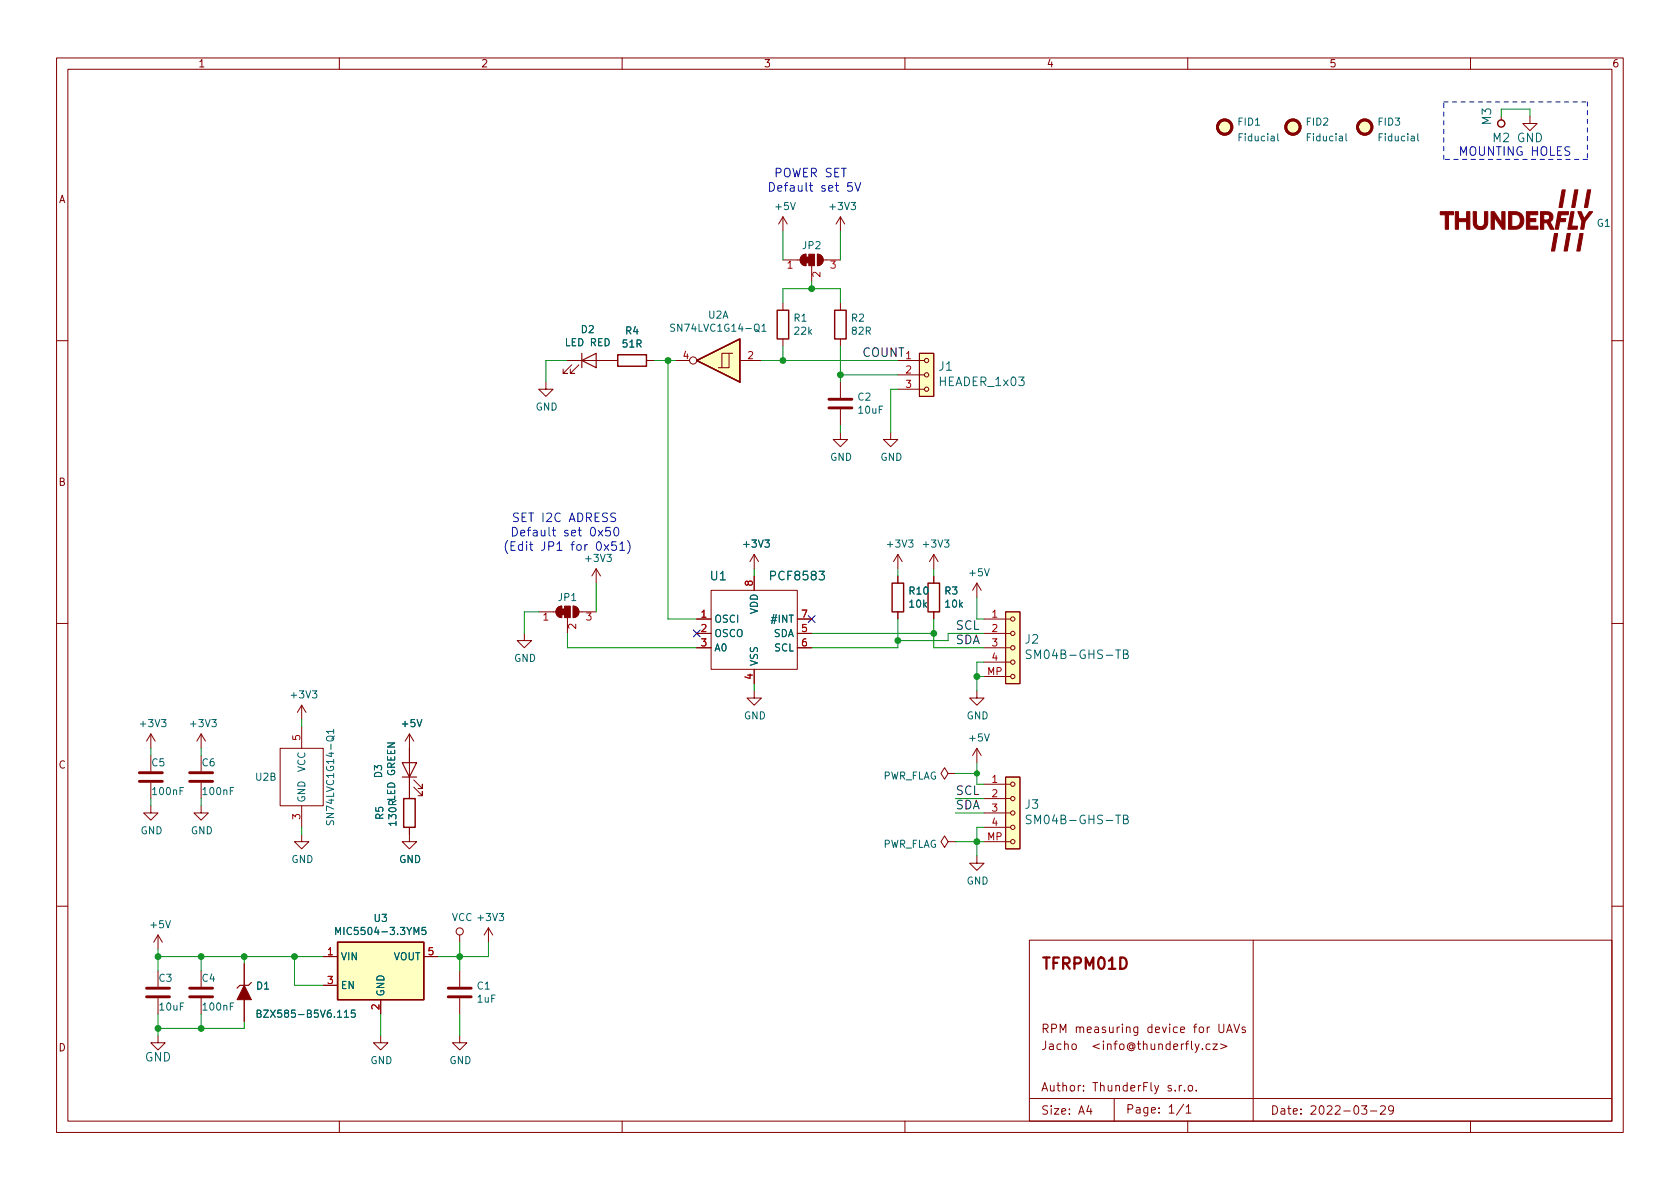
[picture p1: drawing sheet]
<svg xmlns="http://www.w3.org/2000/svg" width="297mm" height="210mm" viewBox="0 0 297 210" stroke-linecap="round" stroke-linejoin="round" font-family="sans-serif">
<g fill="none" stroke="#840000" stroke-width=".18">
<path d="M10 10.2h277v190.1h-277zM12 12.2h273v186.1h-273zM60 10.2v2M110 10.2v2M160 10.2v2M210 10.2v2M260 10.2v2M138.4 38.3l-.7 1.3M138.4 38.3v2.6M138.4 38.3l.8 1.3M148.6 38.3v2.6M148.6 38.3l-.8 1.3"/>
<path d="M148.6 38.3l.8 1.3M265.4 20.6v.6M270.5 20.6v1.2h1.3l-1.3 1.3-1.3-1.3h1.3M138.4 53.6v1.3M138.4 59.9v1.3M138.4 46h3.1M141.8 45.3l.7-.3v2a1.02 1.02 0 0 1-.9-.6 1.02 1.02 0 0 1 .2-1.1zM143.5 47v2.8M144.5 45a1.02 1.02 0 0 1 1 1 1.02 1.02 0 0 1-1 1zM145.5 46h3.1M148.6 53.6v1.3M148.6 59.9v1.3"/>
<path d="M10 60.2h2M96.5 67.6v1.2h1.3l-1.3 1.3-1.3-1.3h1.3M100.3 63.7h8.9M101.1 64.5l-1.5 1.5h.7h-.7v-.7M102.4 64.5l-1.6 1.5h.8h-.8v-.7M114.3 63.7h1.3M119.4 63.7h2.5M128.9 62.5v2.5h-1.3M129.5 62.5h-1.9v2.5h-.6M130.8 63.7h3.8M148.6 76.4v1.3h1.3l-1.3 1.3-1.3-1.3h1.3M148.6 67.6v2.8"/>
<path d="M148.6 72.4v2.8M157.5 76.4v1.3h1.2l-1.2 1.3-1.3-1.3h1.3M158.7 68.8h4.7M158.7 66.3h4.7M158.7 63.7h4.7M162.6 62.5h2.5v7.6h-2.5zM285 60.2h2M133.3 98v2.6M133.3 98l-.7 1.3M133.3 98l.8 1.3M158.7 98v2.6M158.7 98l-.7 1.3"/>
<path d="M158.7 98l.8 1.3M165.1 98l-.8 1.3M165.1 98v2.6M165.1 98l.8 1.3M10 110.2h2M92.7 112v1.3h1.3l-1.3 1.2-1.3-1.2h1.3M95.2 108.2h3.1M98.6 107.5l.7-.3v2a1.02 1.02 0 0 1-.9-.6 1.02 1.02 0 0 1 .2-1.1zM100.3 109.2v2.8M101.3 107.2a1.02 1.02 0 0 1 1.1 1 1.02 1.02 0 0 1-1.1 1zM102.4 108.2h3M105.4 100.6l-.8 1.2"/>
<path d="M105.4 100.6v2.5M105.4 100.6l.8 1.2M123.2 109.5h2.5M123.2 112h2.5M123.2 114.5h2.5M125.7 104.4h15.3v14h-15.3zM133.3 101.8v2.6M133.3 118.4v2.5M141 109.5h2.5M141 112h2.5M141 114.5h2.5M158.7 101.8v1.3"/>
<path d="M158.7 108.2v1.3M165.1 101.8v1.3M165.1 108.2v1.3M172.7 103.1v2.6M172.7 103.1l-.7 1.3M172.7 103.1l.8 1.3M174 109.5h4.7M174 112h4.7M174 114.5h4.7M174 119.6h4.7M174 117.1h4.7M177.8 108.2h2.5v12.7h-2.5z"/>
<path d="M285 110.2h2M26.7 129.8v2.5M26.7 133.6v2.8M26.7 138.4v2.8M26.7 129.8l-.8 1.3M26.7 129.8l.7 1.3M35.6 129.8l-.8 1.3M35.6 129.8v2.5M35.6 133.6v2.8M35.6 138.4v2.8M35.6 129.8l.7 1.3M49.5 132.3h7.6v10.2h-7.6z"/>
<path d="M53.3 124.7l-.7 1.3M53.3 124.7v2.5M53.3 128.5v3.8M53.3 124.7l.8 1.3M72.4 129.8v11.4M72.4 129.8l-.8 1.3M72.4 129.8l.8 1.3M73.2 139.2l1.5 1.5v-.8v.8h-.8M73.2 137.9l1.5 1.5v-.7v.7h-.8M133.3 122.2v1.2h1.3l-1.3 1.3-1.2-1.3h1.2M167.6 136.8l-.6-1-.6 1 .6 1 .6-1h1.3M168.9 136.8h.1"/>
<path d="M172.7 122.2v1.2h1.3l-1.3 1.3-1.3-1.3h1.3M172.7 132.3l-.7 1.3M172.7 132.3v2.6M172.7 132.3l.8 1.3M174 138.7h4.7M177.8 137.4h2.5v12.7h-2.5zM26.7 142.5v1.3h1.2l-1.2 1.2-1.3-1.2h1.3M35.6 142.5v1.3h1.2l-1.2 1.2-1.3-1.2h1.3M53.3 147.6v1.2h1.3l-1.3 1.3-1.2-1.3h1.2M53.3 142.5v3.8M72.4 146.3v2.5h1.3l-1.3 1.3-1.3-1.3h1.3M167.6 148.8l-.6-1-.6 1 .6 1.1 .6-1.1h1.3"/>
<path d="M168.9 148.8h.1M172.7 151.4v1.2h1.3l-1.3 1.3-1.3-1.3h1.3M174 148.8h4.7M174 146.3h4.7M174 143.8h4.7M174 141.2h4.7M10 160.2h2M27.9 165.3l-.7 1.3M27.9 165.3v2.6M27.9 171.7v2.8M27.9 176.5v2.8M27.9 165.3l.8 1.3"/>
<path d="M35.6 171.7v2.8M35.6 176.5v2.8M43.2 170.4v3.8M43.2 176.8v3.8M57.1 169.2h2.6M57.1 174.2h2.6M67.3 176.8v2.5M74.9 169.2h2.6M81.3 165.3v1.3M81.3 171.7v2.8M81.3 176.5v2.8M86.4 164.1l-.8 1.2"/>
<path d="M86.4 164.1v2.5M86.4 164.1l.7 1.2M182 166.3h103v32h-103zM221.6 166.3v32M285 160.2h2M27.9 183.1v1.3h1.3l-1.3 1.3-1.2-1.3h1.2M60 198.3v2M67.3 183.1v1.3h1.3l-1.3 1.3-1.3-1.3h1.3M81.3 183.1v1.3h1.2l-1.2 1.3-1.3-1.3h1.3M110 198.3v2M160 198.3v2M182 194.3h103"/>
<path d="M189.6 184.7l.2-.1 .4 .1 .1 .6-.1 .2-.4 .1-.2-.1zM191.6 192.8v.1M191.6 192v.1M197 194.3v4M201.2 181.6v1.2l-.3 .3-.4-.1M201.2 181.7l-.5-.1-.2 .3v.4l.1 .2h.6M204.1 191.9l.4 1M204.9 191.9l-.5 1.4-.3 .1M209.7 195.8l.4-.5v1.5M209.7 196.8h.9M210 198.3v2M214 184.7l-.5-.1-.3 .3v.4l.2 .2h.6"/>
<path d="M214.5 184.6h.7l-.7 1h.7M215.8 184.6l1.2 .4-1.2 .5M242.3 196.5h1.2M244.1 195.7l.6-.2 .2 .2 .1 .3-1 1h1M246.4 196.2l-.3 .3h-.3l-.3-.3 .2-.6 .4-.1 .2 .2a.99 .99 0 0 1-.3 1.3h-.3M260 198.3v2"/>
<circle cx="122.6" cy="63.7" r=".63"/>
<circle cx="163.8" cy="66.3" r=".38"/>
<circle cx="163.8" cy="68.8" r=".38"/>
<circle cx="163.8" cy="63.7" r=".38"/>
<circle cx="179.1" cy="117.1" r=".38"/>
<circle cx="179.1" cy="109.5" r=".38"/>
<circle cx="179.1" cy="119.6" r=".38"/>
<circle cx="179.1" cy="114.5" r=".38"/>
<circle cx="179.1" cy="112" r=".38"/>
<circle cx="179.1" cy="138.7" r=".38"/>
<circle cx="179.1" cy="141.2" r=".38"/>
<circle cx="179.1" cy="148.8" r=".38"/>
<circle cx="179.1" cy="146.3" r=".38"/>
<circle cx="179.1" cy="143.8" r=".38"/>
<circle cx="81.3" cy="164.7" r=".63"/>
</g>
<g fill="none" stroke="#006464" stroke-width=".18">
<path d="M139.8 35.8l.4 1.3 .4-1.3M150.5 35.8h.8l-.5 .5 .4 .1v.5l-.2 .2-.5-.2M224.8 24.1h.4l.1 .8M225.3 24.4h-.4l-.2 .2 .2 .3h.4M225.9 23.6v1.1l.2 .2M236.8 24.1h.5l.1 .8M237.4 24.4h-.5l-.1 .2 .1 .3h.5M238 23.6v1.1l.2 .2M249.5 24.1h.5l.1 .8M250.1 24.4h-.5l-.1 .2 .1 .3h.5M250.7 23.6v1.1l.2 .2M133.4 57.5l.3-.2a.43 .43 0 0 1 .5 .4v.5a.42 .42 0 0 1-.4 .4 .42 .42 0 0 1-.4-.4z"/>
<path d="M133.6 58.3l.7 .4M134.7 57.7l.4-.4v1.3M134.7 58.6h.7M107.3 98h.8l-.4 .5 .3 .1v.6l-.2 .1-.5-.1M135.2 95.5h.8l-.4 .5 .4 .1v.5l-.2 .2-.6-.2M160.6 95.5h.8l-.4 .5 .4 .1v.5l-.2 .2-.6-.2M167 95.5h.8l-.4 .5 .3 .1v.5l-.2 .2-.5-.2M144.8 101h1l-.5 .6 .4 .1v.7l-.2 .1h-.5l-.2-.1M174.1 100.6l.4 1.2 .4-1.2M197.3 114.9h.8M197.7 114.9v1.6M198.6 115.7l.7-.1 .1-.2-.1-.4-.7-.1v1.6h.6l.3-.3a.4 .4 0 0 0-.4-.5"/>
<path d="M28.6 127.2h.7l-.4 .5 .4 .1v.6l-.2 .1-.5-.1M32.4 139.3h-.6v1.2M37.5 127.2h.7l-.4 .5 .4 .1v.6l-.2 .1-.5-.1M41.3 139.3h-.6v1.2M55.2 122.2h.8l-.4 .4 .4 .2v.5l-.2 .1-.6-.1M57.8 130.4a.81 .81 0 0 1 1.2 .1 .43 .43 0 0 1-.4 .5h-.5a.42 .42 0 0 1-.3-.2 .42 .42 0 0 1 0-.4zM59 129.3h-1.3l.4 .4M59 129v.7M59.1 130.1l-.4 .7M73.7 127.2l.5 1.3 .4-1.3M174.1 129.8l.4 1.2 .4-1.2M197.3 144.1h.8"/>
<path d="M197.7 144.1v1.6M198.6 144.9l.7-.1 .1-.2-.1-.4-.7-.1v1.6h.6l.3-.3a.4 .4 0 0 0-.4-.5M29.3 162.8l.4 1.3 .4-1.3M41.3 177.4h-.6v1.2M59.7 179.9h.7M60.9 179l.4-.4v1.3M60.9 179.9h.7M62.8 178.6h-.6l-.1 .6 .2-.1 .4 .1 .1 .1v.5l-.2 .1-.5-.1M73.2 165.3v-1.3l.4 .9 .5-.9v1.3M75.3 164h-.6l-.1 .6 .2-.1h.4l.1 .2v.4l-.2 .2-.5-.2M88.3 161.5h.7l-.4 .5 .4 .1v.6l-.2 .1-.5-.1"/>
</g>
<g fill="none" stroke="#840000" stroke-width=".51">
<path d="M146.6 72.1h4M146.6 70.6h4M24.6 138.2h4.1M24.6 136.6h4.1M33.5 138.2h4.1M33.5 136.6h4.1M25.9 176.3h4.1M25.9 174.7h4.1M33.5 176.3h4.1M33.5 174.7h4.1M79.2 176.3h4.1M79.2 174.7h4.1"/>
<circle cx="216.5" cy="22.5" r="1.27"/>
<circle cx="228.6" cy="22.5" r="1.27"/>
<circle cx="241.3" cy="22.5" r="1.27"/>
</g>
<g fill="#840000" stroke="#840000" stroke-width=".18">
<path d="M254.7 37.4h2.3v.6h-.9v2.5h-.6v-2.5h-.8z"/>
<path d="M263.6 37.4h.6l1.3 2v-2h.6v3.1h-.5l-1.4-2.1v2.1h-.6z"/>
<path d="M269.9 37.4h2v.6h-1.4v.6h1.1v.6h-1.1v.8h1.4v.5h-2z"/>
<path d="M257.3 37.4h.6v1.3h1.4v-1.3h.6v3.1h-.6v-1.3h-1.4v1.3h-.6z"/>
<path d="M278.4 33.6h.6l-.6 3.1h-.5z"/>
<path d="M276.2 33.6h.6l-.6 3.1h-.6z"/>
<path d="M274.8 41.3h.6l-.5 2.9a.2 .2 0 0 1-.1 .2 .2 .2 0 0 1-.2 0h-.3z"/>
<path d="M277.1 41.3h.6l-.6 3.1h-.5z"/>
<path d="M279.3 41.3h.6l-.5 3.1h-.6z"/>
<path d="M277.8 37.4h.5l-.4 2.6h1l-.1 .5h-1.6z"/>
<path d="M280.7 33.6h.6l-.5 2.6a.42 .42 0 0 1-.1 .5 .42 .42 0 0 1-.6 0z"/>
<path d="M279 37.4h.6l.5 1.2 .9-1.2h.6l-.3 .4a3.6 3.6 0 0 0-1.1 2l-.2 .7h-.5l.2-1.3z"/>
<path d="M266.7 37.4h.7a1.61 1.61 0 0 1 2 1.6 1.61 1.61 0 0 1-2 1.5h-.7v-.4l1-.1a1.05 1.05 0 0 0 1.1-1 1.05 1.05 0 0 0-1.1-1.1h-.4v2.2h-.6z"/>
<path d="M275.5 37.4h1.9l-.1 .6h-1.3l-.1 .6 1 .1-.1 .5h-1l-.2 .8a.44 .44 0 0 1-.1 .5 .44 .44 0 0 1-.5 0z"/>
<path d="M272.4 37.4h.6a1.11 1.11 0 0 1 1.6 1.2l-.5 .6 .7 1.3h-.7l-.6-1.1h-.6v1.1h-.5v-2.6h.5v1a.69 .69 0 0 0 1.1-.7 .79 .79 0 0 0-1.1-.3h-.5z"/>
<path d="M260.5 37.4h.5l.1 1.5a.78 .78 0 0 0 .2 1 .78 .78 0 0 0 1.1-.2l.1-2.3h.6v1.2a1.52 1.52 0 0 1-1.4 2 1.52 1.52 0 0 1-1.2-2z"/>
<path d="M142.5 45.5h.5v1h-.5z"/>
<path d="M141.8 45.3l.7-.3v2a1.02 1.02 0 0 1-.9-.6 1.02 1.02 0 0 1 .2-1.1z"/>
<path d="M143 45h1v2h-1z"/>
<path d="M144.5 45a1.02 1.02 0 0 1 1 1 1.02 1.02 0 0 1-1 1z"/>
<path d="M99.3 107.7h.5v1h-.5z"/>
<path d="M98.6 107.5l.7-.3v2a1.02 1.02 0 0 1-.9-.6 1.02 1.02 0 0 1 .2-1.1z"/>
<path d="M99.8 107.2h1v2h-1z"/>
<path d="M101.3 107.2a1.02 1.02 0 0 1 1.1 1 1.02 1.02 0 0 1-1.1 1z"/>
<path d="M43.2 174.2l1.2 2.6h-2.5z"/>
</g>
<g fill="none" stroke="#840000" stroke-width=".25">
<path d="M137.4 54.9h2v5h-2zM147.6 54.9h2v5h-2zM109.2 62.7h5.1v2.1h-5.1zM123.2 63.7l7.6-3.8v7.7zM157.7 103.1h2.1v5.1h-2.1zM164.1 103.1h2v5.1h-2zM71.4 141.2h2v5.1h-2zM59.7 166.6h15.2v10.2h-15.2z"/>
<circle cx="265.4" cy="21.8" r=".63"/>
</g>
<g fill="#ffffc2" stroke="#ffffc2" stroke-width=".18">
<path d="M162.6 62.5h2.5v7.6h-2.5z"/>
<path d="M177.8 108.2h2.5v12.7h-2.5z"/>
<path d="M177.8 137.4h2.5v12.7h-2.5z"/>
<path d="M59.7 166.6h15.2v10.2h-15.2z"/>
<path d="M123.2 63.7l7.6-3.8v7.7z"/>
<circle cx="241.3" cy="22.5" r="1.27"/>
<circle cx="228.6" cy="22.5" r="1.27"/>
<circle cx="216.5" cy="22.5" r="1.27"/>
</g>
<path d="M139.3 46.5l.4-.3v1.2M145 48.1v.8l-.9-.8-.4 .3 .1 .5M146.9 46.2h.8l-.4 .4 .3 .2v.5l-.2 .1-.5-.1M96.2 108.8l.3-.4v1.3M101.8 110.4v.8l-.9-.8-.4 .2 .1 .5M103.7 108.4h.8l-.4 .5 .3 .1v.5l-.1 .2-.6-.2" fill="none" stroke="#a90000" stroke-width=".18"/>
<path d="M102.9 63.7l2.5-1.2v2.5zM102.9 62.5v2.5M71.1 134.9h2.6l-1.3 2.5zM71.1 137.4h2.6M44.4 173.7l-.5 .5h-1.5l-.5 .5" fill="none" stroke="#840000" stroke-width=".2"/>
<path d="M143.1 32.8h.6M143.3 32.3v1.3l.4 .2M93.6 96.3h.6M93.8 95.8v1.3l.4 .2M97.6 93.8h.6M97.9 93.3v1.3l.3 .2" fill="none" stroke="#0000c2" stroke-width=".18"/>
<path d="M255.3 18h25.4M280.7 18v10.2M255.3 28.2v-10.2M280.7 28.2h-25.4" fill="none" stroke="#0000c2" stroke-width=".18" stroke-dasharray=".8 .8"/>
<g fill="none" stroke="#009600" stroke-width=".18">
<path d="M265.4 20.6v-1.3h5.1v1.3M138.4 53.6v-2.6h10.2v2.6M138.4 40.9v5.1M143.5 49.8v1.2M148.6 40.9v5.1M100.3 63.7h-3.8v3.9M115.6 63.7h3.8M118.1 63.7v45.8h5.1M134.6 63.7h24.1M138.4 61.2v2.5M148.6 61.2v6.4M148.6 75.2v1.2"/>
<path d="M148.6 66.3h10.1M158.7 68.8h-1.2v7.6M95.2 108.2h-2.5v3.8M100.3 112v2.5h22.9M105.4 103.1v5.1M133.3 100.6v1.2M143.5 112h21.6M158.7 109.5v5h-15.2M158.7 100.6v1.2M165.1 100.6v1.2M165.1 109.5v5h8.9M172.7 105.7v3.8h1.3"/>
<path d="M172.7 119.6h1.3M174 112h-6.4v1.3h-8.9M174 117.1h-1.3v5.1M26.7 132.3v1.3M35.6 132.3v1.3M53.3 127.2v1.3M133.3 120.9v1.3M168.9 136.8h3.8M172.7 134.9v3.8h1.3M26.7 141.2v1.3M35.6 141.2v1.3M53.3 146.3v1.3"/>
<path d="M168.9 148.8h5.1M168.9 143.8h5.1M168.9 141.2h5.1M174 146.3h-1.3v5.1M27.9 167.9v3.8M27.9 179.3v3.8M27.9 169.2h29.2M35.6 169.2v2.5M35.6 179.3v2.6M43.2 169.2v1.2M52.1 169.2v5h5M67.3 179.3v3.8"/>
<path d="M81.3 166.6v5.1M81.3 179.3v3.8M86.4 166.6v2.6h-8.9M43.2 180.6v1.3h-15.3"/>
</g>
<path d="M122.6 111.4l1.2 1.2M123.8 111.4l-1.2 1.2M142.9 108.9l1.2 1.2M144.1 108.9l-1.2 1.2" fill="none" stroke="#000084" stroke-width=".18"/>
<g fill="#009600" stroke="#009600" stroke-width=".18">
<circle cx="27.9" cy="181.9" r=".51"/>
<circle cx="35.6" cy="181.9" r=".51"/>
<circle cx="52.1" cy="169.2" r=".51"/>
<circle cx="43.2" cy="169.2" r=".51"/>
<circle cx="172.7" cy="119.6" r=".51"/>
<circle cx="172.7" cy="136.8" r=".46"/>
<circle cx="172.7" cy="148.8" r=".51"/>
<circle cx="118.1" cy="63.7" r=".51"/>
<circle cx="81.3" cy="169.2" r=".51"/>
<circle cx="165.1" cy="112" r=".51"/>
<circle cx="148.6" cy="66.3" r=".51"/>
<circle cx="158.8" cy="113.3" r=".51"/>
<circle cx="143.5" cy="51" r=".51"/>
<circle cx="138.4" cy="63.7" r=".51"/>
<circle cx="27.9" cy="169.2" r=".51"/>
<circle cx="35.6" cy="169.2" r=".51"/>
</g>
<text font-size="2.8" fill="#840000" x="184" y="172">TFRPM01D</text>
<g font-size="2.1" fill="#006464">
<text x="264.1" y="22.2" transform="rotate(-90 264.1 22.2)">M3</text>
<text x="165.8" y="66">J1</text>
<text x="165.8" y="68.7">HEADER_1x03</text>
<text x="125.4" y="103.1">U1</text>
<text x="135.8" y="103.1">PCF8583</text>
<text x="181.1" y="114.3">J2</text>
<text x="181.1" y="117">SM04B-GHS-TB</text>
<text x="181.1" y="143.5">J3</text>
<text x="181.1" y="146.2">SM04B-GHS-TB</text>
<text x="25.5" y="188.2">GND</text>
</g>
<g font-size="2.1" fill="#0000c2">
<text x="257.8" y="27.5">MOUNTING HOLES</text>
<text x="263.8" y="25.6">M2 GND</text>
<text x="135.6" y="33.9">Default</text>
<text x="136.8" y="31.4">POWER SET</text>
<text x="145.1" y="33.9">set</text>
<text x="149.8" y="33.9">5V</text>
<text x="90.2" y="94.9">Default</text>
<text x="90.4" y="92.3">SET I2C</text>
<text x="99.6" y="94.9">set</text>
<text x="100.7" y="92.3">ADRESS</text>
<text x="104.3" y="94.9">0x50</text>
<text x="88.9" y="97.4">(Edit</text>
<text x="95.6" y="97.4">JP1</text>
<text x="101" y="97.4">for</text>
<text x="105.5" y="97.4">0x51)</text>
</g>
<g font-size="2.1" fill="#0f0f0f">
<text x="152.4" y="63.1">COUNT</text>
<text x="168.9" y="111.4">SCL</text>
<text x="168.9" y="113.9">SDA</text>
<text x="168.9" y="140.6">SCL</text>
<text x="168.9" y="143.1">SDA</text>
</g>
<g font-size="2.1" fill="#840000">
<text x="184" y="183.1">RPM measuring</text>
<text x="202.9" y="183.1">device</text>
<text x="211.3" y="183.1">for</text>
<text x="215.7" y="183.1">UAVs</text>
<text x="184" y="186.1">Jacho</text>
<text x="193.1" y="186.1">&lt;info@thunderfly.cz&gt;</text>
<text x="184" y="193.5">Author:</text>
<text x="184" y="197.6">Size:</text>
<text x="190.7" y="197.6">A4</text>
<text x="193.2" y="193.5">ThunderFly</text>
<text x="199" y="197.4">Page:</text>
<text x="206.4" y="193.5">s.r.o.</text>
<text x="206.5" y="197.4">1/1</text>
<text x="224.6" y="197.6">Date:</text>
<text x="231.6" y="197.6">2022-03-29</text>
</g>
<g font-size="1.8" fill="#840000">
<text x="35" y="12.3">1</text>
<text x="85" y="12.3">2</text>
<text x="135" y="12.3">3</text>
<text x="185" y="12.3">4</text>
<text x="235" y="12.3">5</text>
<text x="285" y="12.3">6</text>
<text x="10.4" y="36.3">A</text>
<text x="10.3" y="86.3">B</text>
<text x="10.3" y="136.3">C</text>
<text x="10.3" y="186.3">D</text>
</g>
<g font-size="1.8" fill="#006464">
<text x="218.7" y="22.6">FID1</text>
<text x="230.8" y="22.6">FID2</text>
<text x="243.5" y="22.6">FID3</text>
<text x="218.7" y="25.4">Fiducial</text>
<text x="230.8" y="25.4">Fiducial</text>
<text x="243.5" y="25.4">Fiducial</text>
<text x="136.8" y="37.5">+5V</text>
<text x="146.4" y="37.5">+3V3</text>
<text x="282.2" y="40.5">G1</text>
<text x="141.7" y="44.4">JP2</text>
<text x="102.6" y="59.3">D2</text>
<text x="110.4" y="59.5">R4</text>
<text x="118.2" y="59">SN74LVC1G14-Q1</text>
<text x="125.1" y="56.7">U2A</text>
<text x="140.2" y="57.3">R1</text>
<text x="140.2" y="59.6">22k</text>
<text x="150.4" y="57.3">R2</text>
<text x="150.4" y="59.6">82R</text>
<text x="99.8" y="61.6">LED RED</text>
<text x="109.8" y="61.8">51R</text>
<text x="151.5" y="71.2">C2</text>
<text x="94.6" y="73">GND</text>
<text x="151.5" y="73.5">10uF</text>
<text x="146.7" y="81.9">GND</text>
<text x="155.6" y="81.9">GND</text>
<text x="103.2" y="99.7">+3V3</text>
<text x="131.1" y="97.2">+3V3</text>
<text x="156.5" y="97.2">+3V3</text>
<text x="162.9" y="97.2">+3V3</text>
<text x="98.5" y="106.7">JP1</text>
<text x="160.5" y="105.5">R10</text>
<text x="160.5" y="107.8">10k</text>
<text x="166.9" y="105.5">R3</text>
<text x="166.9" y="107.8">10k</text>
<text x="171.1" y="102.3">+5V</text>
<text x="126.2" y="110.5">OSCI</text>
<text x="126.2" y="113">OSCO</text>
<text x="134.4" y="108.7" transform="rotate(-90 134.4 108.7)">VDD</text>
<text x="136.1" y="110.5">#INT</text>
<text x="136.7" y="113">SDA</text>
<text x="90.8" y="117.4">GND</text>
<text x="126.2" y="115.6">A0</text>
<text x="134.4" y="117.9" transform="rotate(-90 134.4 117.9)">VSS</text>
<text x="136.8" y="115.6">SCL</text>
<text x="51.1" y="123.9">+3V3</text>
<text x="24.4" y="129">+3V3</text>
<text x="33.3" y="129">+3V3</text>
<text x="70.8" y="129">+5V</text>
<text x="131.5" y="127.6">GND</text>
<text x="170.8" y="127.6">GND</text>
<text x="171.1" y="131.5">+5V</text>
<text x="26.7" y="135.9">C5</text>
<text x="35.6" y="135.9">C6</text>
<text x="54.4" y="136.6" transform="rotate(-90 54.4 136.6)">VCC</text>
<text x="67.9" y="137.7" transform="rotate(-90 67.9 137.7)">D3</text>
<text x="26.7" y="141">100nF</text>
<text x="35.6" y="141">100nF</text>
<text x="45" y="138.4">U2B</text>
<text x="54.4" y="142" transform="rotate(-90 54.4 142)">GND</text>
<text x="156.1" y="138.2">PWR_FLAG</text>
<text x="24.8" y="147.9">GND</text>
<text x="33.7" y="147.9">GND</text>
<text x="59.4" y="146.2" transform="rotate(-90 59.4 146.2)">SN74LVC1G14-Q1</text>
<text x="68.2" y="145.1" transform="rotate(-90 68.2 145.1)">R5</text>
<text x="70.5" y="146.3" transform="rotate(-90 70.5 146.3)">130R LED GREEN</text>
<text x="51.5" y="153">GND</text>
<text x="70.5" y="153">GND</text>
<text x="156.1" y="150.3">PWR_FLAG</text>
<text x="170.8" y="156.8">GND</text>
<text x="26.3" y="164.5">+5V</text>
<text x="59" y="165.7">MIC5504-3.3YM5</text>
<text x="66" y="163.4">U3</text>
<text x="79.8" y="163.2">VCC +3V3</text>
<text x="27.9" y="174">C3</text>
<text x="35.6" y="174">C4</text>
<text x="60.2" y="170.2">VIN</text>
<text x="69.6" y="170.2">VOUT</text>
<text x="27.9" y="179.1">10uF</text>
<text x="35.6" y="179.1">100nF</text>
<text x="45.2" y="175.4">D1</text>
<text x="60.2" y="175.3">EN</text>
<text x="68.3" y="176.3" transform="rotate(-90 68.3 176.3)">GND</text>
<text x="84.2" y="175.4">C1</text>
<text x="84.2" y="177.7">1uF</text>
<text x="45.1" y="180.3">BZX585-B5V6.115</text>
<text x="65.4" y="188.5">GND</text>
<text x="79.4" y="188.5">GND</text>
</g>
<g font-size="1.8" fill="#a90000">
<text x="139" y="48.3">1</text>
<text x="120.6" y="63.5">4</text>
<text x="132" y="63.5">2</text>
<text x="160" y="63.5">1</text>
<text x="160" y="66">2</text>
<text x="160" y="68.6">3</text>
<text x="133.1" y="103.8" transform="rotate(-90 133.1 103.8)">8</text>
<text x="95.8" y="110.5">1</text>
<text x="123.8" y="109.2">1</text>
<text x="123.8" y="111.8">2</text>
<text x="141.6" y="111.8">5</text>
<text x="141.6" y="109.2">7</text>
<text x="175.2" y="109.2">1</text>
<text x="175.2" y="111.8">2</text>
<text x="123.8" y="114.3">3</text>
<text x="141.6" y="114.3">6</text>
<text x="174.5" y="119.4">MP</text>
<text x="175.2" y="114.3">3</text>
<text x="175.2" y="116.8">4</text>
<text x="133.1" y="120.3" transform="rotate(-90 133.1 120.3)">4</text>
<text x="53.1" y="131.1" transform="rotate(-90 53.1 131.1)">5</text>
<text x="175.2" y="138.4">1</text>
<text x="175.2" y="141">2</text>
<text x="175.2" y="143.5">3</text>
<text x="53.1" y="145.1" transform="rotate(-90 53.1 145.1)">3</text>
<text x="174.5" y="148.6">MP</text>
<text x="175.2" y="146">4</text>
<text x="57.7" y="168.9">1</text>
<text x="57.7" y="174">3</text>
<text x="75.5" y="168.9">5</text>
<text x="67.1" y="178.7" transform="rotate(-90 67.1 178.7)">2</text>
</g>
</svg>
